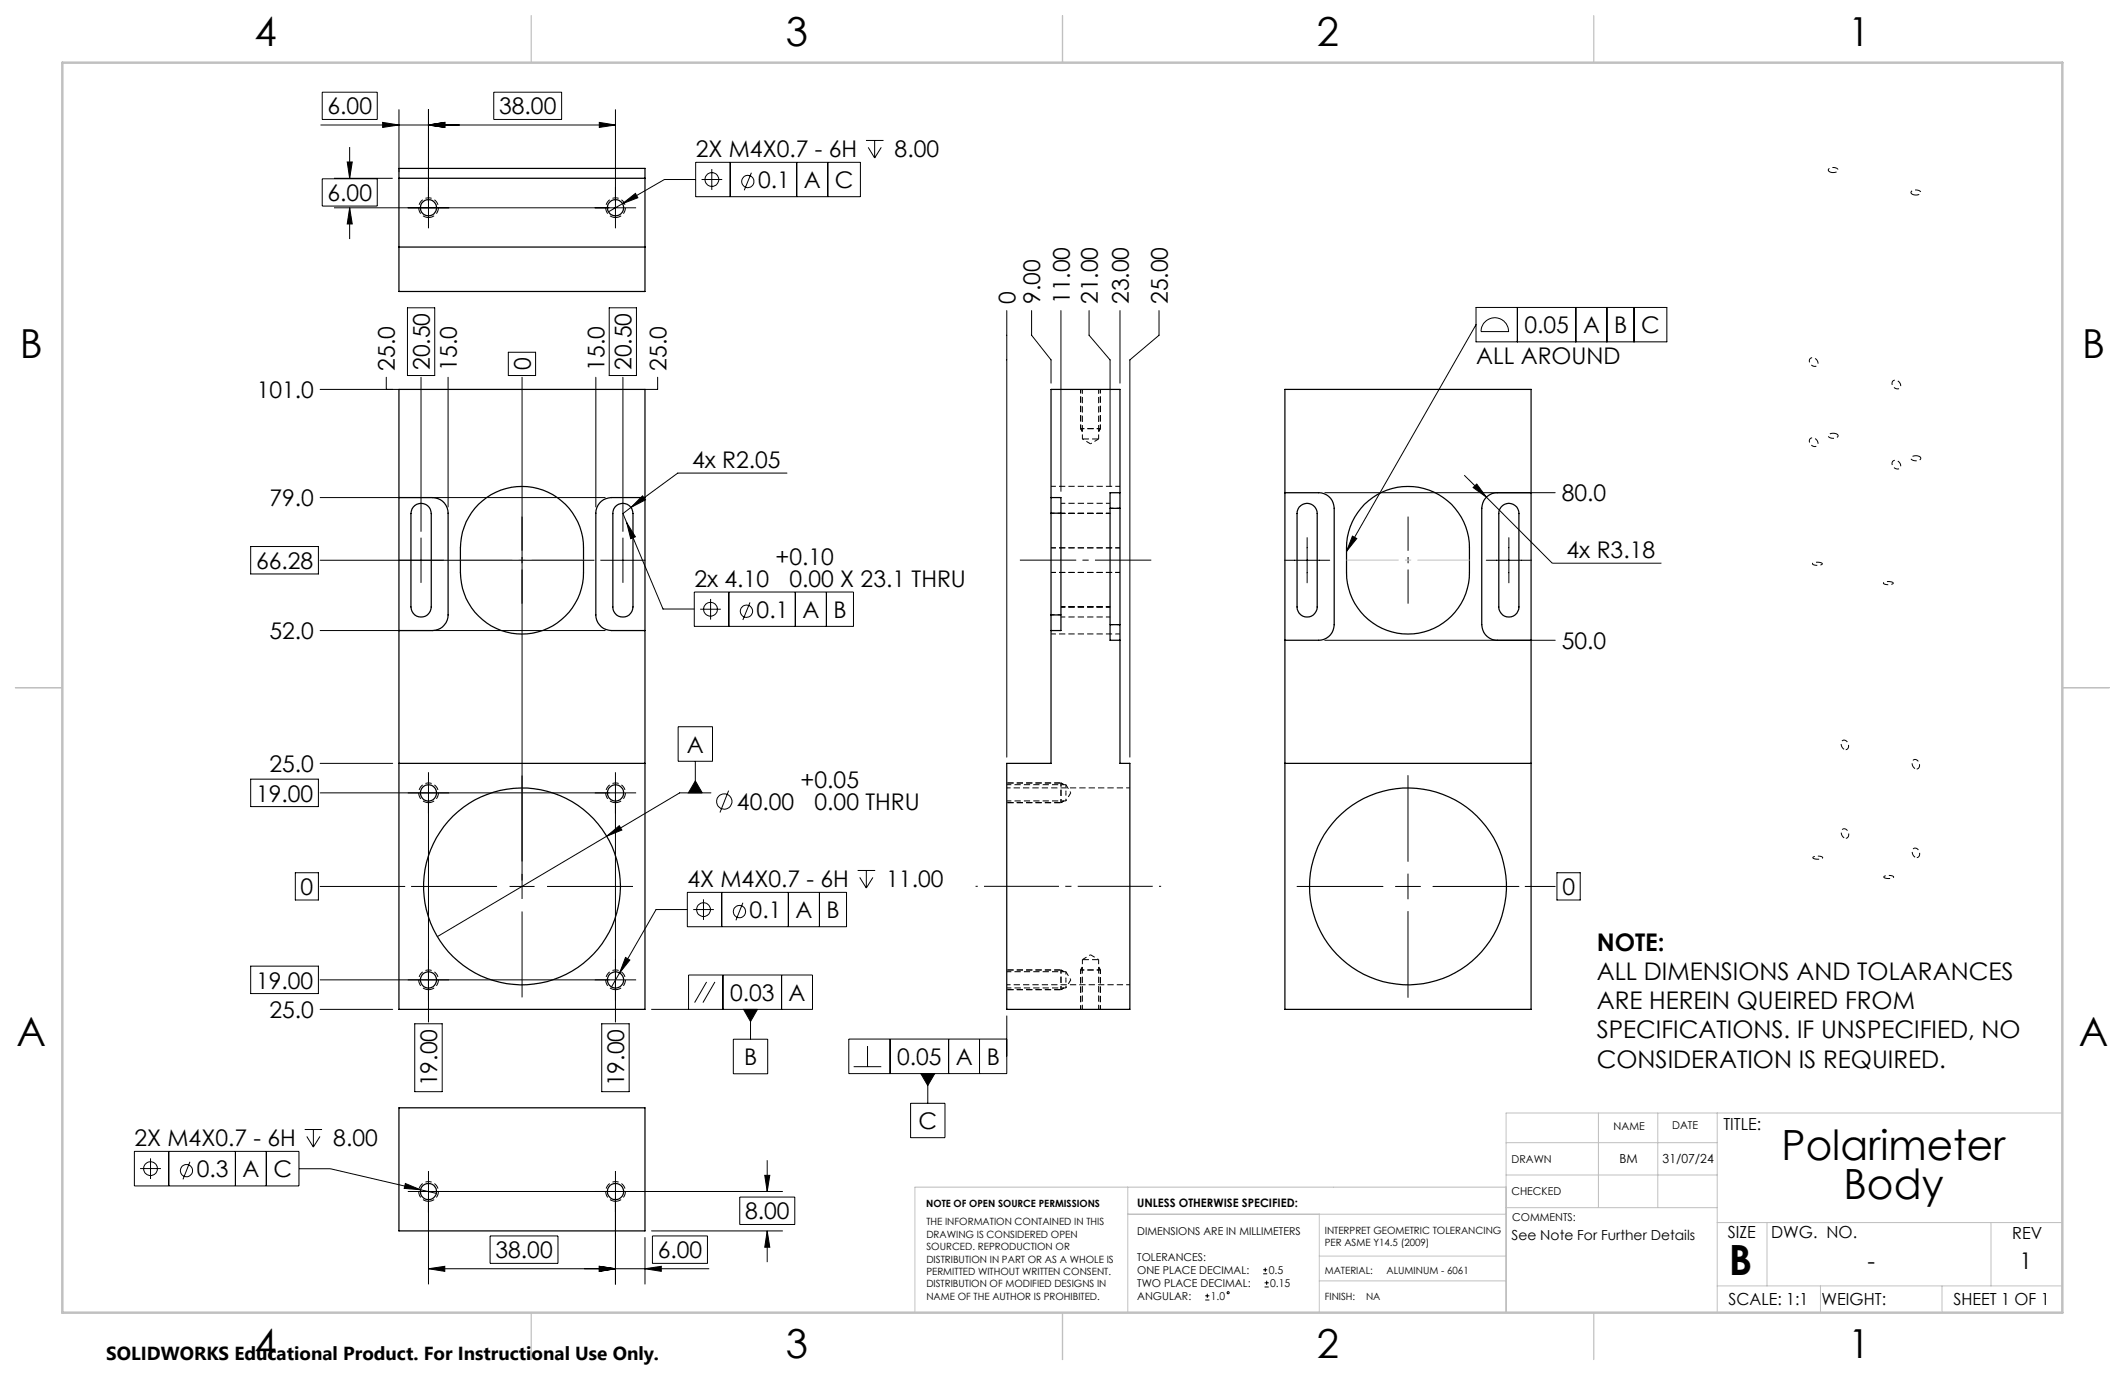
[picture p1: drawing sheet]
<svg xmlns="http://www.w3.org/2000/svg" width="432mm" height="279mm" viewBox="0 0 432 279" stroke-linecap="round" stroke-linejoin="round" font-family="sans-serif">
<g fill="none" stroke="#000" stroke-width=".25">
<path d="M81.1 34.2h50v25h-50zM81.1 36.2h50M81.1 50.2h50M81.1 79.1h50v126h-50zM261.1 79.1h50v126h-50zM81.1 101.1h6.8a3.2 3.2 0 0 1 3.2 3.2v20.7a3.2 3.2 0 0 1-3.2 3.1h-6.8M84 103a2.07 2.07 0 0 1 2.3-.6 2.07 2.07 0 0 1 1.3 2v18.9a2.06 2.06 0 0 1-2 2.1 2.06 2.06 0 0 1-2.1-2.1v-18.9l.2-1zM97.2 102.5a12.5 12.5 0 0 1 13.7-2.7 12.5 12.5 0 0 1 7.7 11.5 23.6 23.6 0 0 1-.5 8.3 12.5 12.5 0 0 1-13.7 9.1 12.5 12.5 0 0 1-10.8-12.4 27.5 27.5 0 0 1 .4-8.2 13.2 13.2 0 0 1 3.2-5.6zM125 103a2.07 2.07 0 0 1 2.2-.6 2.07 2.07 0 0 1 1.4 2v18.9a2.05 2.05 0 0 1-2 2.1 2.05 2.05 0 0 1-2.1-2.1v-18.9l.2-1zM131.1 101.1h-6.9a3.2 3.2 0 0 0-3.1 3.2v20.7a3.2 3.2 0 0 0 3.1 3.1h6.9M213.6 101.1v3.2M213.6 101.1h2v27h-2"/>
<path d="M213.6 104.3v20.7M213.6 104.3h2M225.6 103.3h2M227.6 100.1v3.2M227.6 100.1v-21h-14v22M227.6 103.3v23.6M227.6 100.1h-2v30h2M261.1 100.1h6.8a3.2 3.2 0 0 1 3.2 3.2v23.6a3.2 3.2 0 0 1-3.2 3.2h-6.8M264 103a2.07 2.07 0 0 1 2.3-.6 2.07 2.07 0 0 1 1.4 2v18.9a2.05 2.05 0 0 1-2.1 2.1 2.05 2.05 0 0 1-2-2.1v-18.9v-.5zM277.2 102.5a12.5 12.5 0 0 1 13.7-2.7 12.5 12.5 0 0 1 7.7 11.5 23.6 23.6 0 0 1-.4 8.3 12.5 12.5 0 0 1-13.7 9.1 12.5 12.5 0 0 1-10.9-12.4 24.1 24.1 0 0 1 .4-8.2 12.7 12.7 0 0 1 3.2-5.6zM305.3 102.7a2.04 2.04 0 0 1 2.2-.2 2.04 2.04 0 0 1 1.1 1.9v18.9a2.05 2.05 0 0 1-2 2.1 2.05 2.05 0 0 1-2-2.1v-18.9a2.08 2.08 0 0 1 .7-1.7zM311.1 100.1h-6.8a3.2 3.2 0 0 0-3.2 3.2v23.6a3.2 3.2 0 0 0 3.2 3.2h6.8"/>
<path d="M213.6 125v3.1M213.6 128.1v27h-9v50h25v-50h-2v-25M213.6 125h2M225.6 126.9h2M227.6 126.9v3.2M81.1 155.1h50M261.1 155.1h50M81.1 225.1h50v25h-50z"/>
<circle cx="87.1" cy="42.2" r="1.65"/>
<circle cx="125.1" cy="42.2" r="1.64"/>
<circle cx="87.1" cy="161.1" r="1.67"/>
<circle cx="125.1" cy="161.1" r="1.65"/>
<circle cx="87.1" cy="199.1" r="1.66"/>
<circle cx="106.1" cy="180.1" r="20"/>
<circle cx="125.1" cy="199.1" r="1.64"/>
<circle cx="286.1" cy="180.1" r="20"/>
<circle cx="87.1" cy="242.1" r="1.65"/>
<circle cx="125.1" cy="242.1" r="1.64"/>
</g>
<path d="M219.6 79.1v8M223.6 79.1v8M225.6 104.3h-10M225.6 102.3h-10M215.6 125.4h10M225.6 123.3h-10M219.6 205.1v-8M223.6 205.1v-8" fill="none" stroke="#000" stroke-width=".2" stroke-dasharray="1.3 .6" stroke-dashoffset=".4" stroke-linecap="butt"/>
<path d="M219.9 89.2h3.3M204.6 159.1h11M204.6 163.1h11M204.6 197.1h11M223.2 195h-3.3M204.6 201.1h11" fill="none" stroke="#000" stroke-width=".2" stroke-dasharray="1.3 .6" stroke-dashoffset="-.1" stroke-linecap="butt"/>
<path d="M216.6 161.1v-1.7M216.6 162.7v-1.6M216.6 199.1v-1.7M216.6 200.7v-1.6" fill="none" stroke="#000" stroke-width=".2" stroke-dasharray="1.3 .6" stroke-dashoffset=".8" stroke-linecap="butt"/>
<g fill="none" stroke="#000" stroke-width=".2" stroke-dasharray="1.3 .6" stroke-dashoffset=".3" stroke-linecap="butt">
<path d="M219.9 79.1v10.1M219.6 87.1l.3 .6M223.2 89.2v-10.1M223.6 87.1l-.4 .6M227.6 98.8h-14M227.6 111.3h-14M227.6 116.3h-14M369.9 114.3l.1 .1a.24 .24 0 0 1 .3 .2 .24 .24 0 0 1-.3 .2 1.55 1.55 0 0 1-1.7-.3l.6-.2h1M384.4 118.2l.1 .1a.24 .24 0 0 1 .2 .3 .24 .24 0 0 1-.3 .1 1.55 1.55 0 0 1-1.7-.3l.6-.2h1.1M213.6 128.8h14M215.6 159.1l.6 .3M216.6 159.4h-12"/>
<path d="M204.6 162.7h12M215.6 163.1l.6-.4M368.7 174.5a1.53 1.53 0 0 0 1.7-.3 1.66 1.66 0 0 0-2 .1l.3 .2M383.1 178.4a1.53 1.53 0 0 0 1.7-.2 1.66 1.66 0 0 0-2 .1l.3 .1M215.6 197.1l.6 .3M216.6 197.4h-12M219.6 197.1l.3-.6M219.9 195v10.1M223.6 197.1l-.4-.6M204.6 200.7h12M215.6 201.1l.6-.4M223.2 205.1v-10.1"/>
</g>
<path d="M215.6 104.3h-2M225.6 103.3h2M215.6 124.9h-2M225.6 126.9h2" fill="none" stroke="#000" stroke-width=".2" stroke-dasharray="1.3 .6" stroke-dashoffset=".6" stroke-linecap="butt"/>
<path d="M219.9 89.2l1.7 1M221.6 90.2l1.6-1M216.6 162.7l1-1.6M217.6 161.1l-1-1.7M217.6 199.1l-1-1.7M221.6 194l-1.7 1M223.2 195l-1.6-1M216.6 200.7l1-1.6" fill="none" stroke="#000" stroke-width=".2" stroke-dasharray="1.3 .6" stroke-dashoffset="1" stroke-linecap="butt"/>
<path d="M219.6 87.1h4M215.6 163.1v-4M229.6 160.1h-25M223.6 197.1h-4M204.6 200.1h25M215.6 201.1v-4" fill="none" stroke="#000" stroke-width=".2" stroke-dasharray="1.3 .6" stroke-dashoffset=".5" stroke-linecap="butt"/>
<g fill="none" stroke="#000" stroke-width=".2">
<path d="M65.5 18.7h11.2v5.6h-11.2zM100.3 18.7h13.8v5.6h-13.8zM65.1 25.4h60M65.5 36.3h11.2v5.6h-11.2zM67.9 36.2h11.9M70.6 32.9h1l-.6 3.3zM71 29.9v6.3M77.8 24.9l3.3 .5-3.3 .5zM81.1 22.2v12.8M87.1 22.2v24.2M87.1 25.4l3.3-.5v1zM121.8 24.9l3.3 .5-3.3 .5z"/>
<path d="M125.1 22.2v24.2M141.4 36.5h-6.4l-8.5 4.9M141.4 33h33.4v7h-33.4zM142.6 36.5h4.2M144.6 34.4v4.2M148.4 33v7M152.7 35.1l-1.5 3.6M161.9 33v7M168.2 33v7M176 28.5h3.5M176.4 30l1.3 2.1M177.7 28.5v3.6"/>
<path d="M179.1 30l-1.4 2.1M67.9 42.2h61.4M71 42.2l.6 3.3h-1zM71 42.2v6.4M126.5 41.4l-2.9 1.6M126.5 41.4l2.6-2.1 .5 .9zM65.1 79.1h16M78.5 76.7v2.4M82.8 62.5h5.5v13.8h-5.5zM85.5 76.7v31.3M91.1 76.7v26.3M103.3 71.6h5.5v4.7h-5.5z"/>
<path d="M106.1 76.7v106M121.1 76.7v26.3M123.8 62.5h5.5v13.8h-5.5zM126.6 76.7v31.3M133.6 76.7v2.4h-2.5M204.6 63.1v90.7M209.6 63.1v5l4 5v4.8M215.6 63.1v36.7M221.3 63.1v5l4.3 5v25.7M227.6 63.1v14.8M235.5 63.1v5l-5.9 5v80.7M299.9 62.5h38.8v7h-38.8z"/>
<path d="M299.9 66l-26.3 46M301.6 65.6a2.82 2.82 0 0 1 3.1-.9 2.82 2.82 0 0 1 1.9 2.7h-5.6a2.59 2.59 0 0 1 .6-1.8zM308.3 62.5v7M320.2 62.5v7M326.5 62.5v7M332 62.5v7M159.9 96.1h-22.2l-9.5 7M297.5 96.6l4.5 4.4M299.3 99.1l.8-.7 1.9 2.6zM50.9 111.1h13.8v5.5h-13.8zM65.1 113.8h55.6M65.1 101.1h57.9"/>
<path d="M85.5 109.3v9.1M122 113.8h9.2M126.6 109.3v9.1M127.4 106.2l1.7 2.9-.9 .4zM127.4 106.2l7.3 17.6h6.4M128.2 103.1l-1.6 1.3 .8 1.8M130.6 100.8l.6 .8-3 1.5zM261 113.8h9.2M265.6 109.3v9.1M269.2 100.1h46.8M274.8 108.9l.9 .5-2.1 2.6zM302 113.8h9.2"/>
<path d="M302 101l13.4 13.4h22.2M306.6 109.3v9.1M65.1 128.1h57.9M141.1 120.3h32.3v7h-32.3zM142.3 123.8h4.2M144.4 121.7v4.2M148.1 120.3v7M152.4 122.4l-1.4 3.6M161.6 120.3v7M167.9 120.3v7M269.2 130.1h46.8M50.9 158.3h13.8v5.6h-13.8z"/>
<path d="M65.1 155.1h14.7M87.1 156.9v50.8M125.1 156.9v50.8M137.8 147.7h7v7h-7zM141.3 154.7v6.4M141.3 158.7l1.4 2.4h-2.8zM286.1 157.6v17.4M60 177.3h4.7v5.6h-4.7zM65.1 161.1h64.2M123.3 169.9l2.5-2.1 .6 .9zM123.3 169.9l-34.4 20.4M144.5 161.1h-6.4l-14.8 8.8"/>
<path d="M148.1 160.7l-1.8 4.4M174.3 176.9h3.5M174.7 178.3l1.3 2.1M176 176.9v3.5M177.4 178.3l-1.4 2.1M286.1 177.6v5.1M316.4 177.3h4.7v5.6h-4.7zM50.9 196.3h13.8v5.6h-13.8zM65.1 180.1h17.2M65.1 199.1h64.2M83.5 180.1h17.5M103.5 180.1h5.1"/>
<path d="M106.1 185.2v17.5M111.2 180.1h17.4M125.9 197.7l-1.7 2.9M127.1 194.6l.9 .5-2.1 2.6zM139.7 184.8h-6.4l-7.4 12.9M139.7 181.3h32.3v7h-32.3zM140.9 184.8h4.2M142.9 182.7v4.2M143.6 199.5l-2.5 4.2M145.3 199.5l-2.5 4.2M146.6 181.3v7M146.9 198.1v7"/>
<path d="M151 183.4l-1.5 3.6M158.8 198.1v7M160.2 181.3v7M166.5 181.3v7M263.6 180.1h17.4M283.6 180.1h5M286.1 185.2v17.5M291.2 180.1h17.4M309.9 180.1h6.1M65.1 205.1h14.7M84.3 208h5.6v13.8h-5.6zM122.3 208h5.5v13.8h-5.5z"/>
<path d="M132.3 205.1h32.8v-7h-25.2v7M149 211.2h7v7h-7zM151.1 205.1h2.8l-1.4 2.5zM152.5 205.1v6.1M173.5 216.7h5.6M176.3 212.5v4.2M180.9 211.1v7.1M187.1 218.2h2.8l-1.4 2.4zM188.5 218.2v6M192.8 211.1v7.1M199 211.1v7.1M204.6 206.4v11.8h-32.1v-7.1h32.1"/>
<path d="M27.3 234h33.4v7h-33.4zM28.5 237.5h4.2M30.6 235.4v4.2M34.3 234v7M38.6 236.1l-1.4 3.5M47.8 234v7M54.1 234v7M60.8 237.5h6.3l18.3 4.3M61.9 229.5h3.5M62.3 230.9l1.4 2.2M63.7 229.5v3.6M65 230.9l-1.3 2.2"/>
<path d="M87.1 237.9v23.1M125.1 237.9v23.1M155.4 238.8h1l-.5 3.3zM155.9 235.8v6.3M185 224.2h7v7h-7zM82.4 240.5l3 1.3-3.3-.3zM82.9 242.1h76.2M85.4 241.8l3.3 .7M87.1 257.8h57M87.1 257.8l3.3-.5v1zM99.6 251.1h13.8v5.6h-13.8zM121.8 257.3l3.3 .5-3.3 .5z"/>
<path d="M131.1 251.4v9.6M131.1 257.8l3.3-.5v1zM132.3 250.1h26.8M132.6 251.1h11.2v5.6h-11.2zM150.3 243.2h11.2v5.6h-11.2zM155.9 250.1v6.4M155.9 250.1l.5 3.3h-1zM256.7 258.8h.8M256.7 258h.8M257.1 257.6v.8M244.9 264.2h.8M244.9 263.3h.8"/>
<path d="M245.3 262.9v.8M257 261.5h.8M257 260.7h.8M257.4 260.2v.9"/>
<circle cx="144.7" cy="36.5" r="1.4"/>
<circle cx="152" cy="36.9" r="1.25"/>
<circle cx="144.4" cy="123.8" r="1.4"/>
<circle cx="151.7" cy="124.2" r="1.26"/>
<circle cx="147.2" cy="162.9" r="1.55"/>
<circle cx="143" cy="184.8" r="1.4"/>
<circle cx="150.3" cy="185.2" r="1.26"/>
<circle cx="30.6" cy="237.5" r="1.41"/>
<circle cx="37.9" cy="237.9" r="1.24"/>
<circle cx="249.6" cy="262.7" r=".21"/>
</g>
<path d="M372 35a.48 .48 0 0 1-.5-.5 .48 .48 0 0 1 .6-.4h.9a.48 .48 0 0 1 .5 .5 .48 .48 0 0 1-.6 .4h-.9M388.8 39.6a.48 .48 0 0 1-.5-.6 .48 .48 0 0 1 .6-.4l.9 .1a.48 .48 0 0 1 .5 .5 .48 .48 0 0 1-.6 .4h-.9M87.1 44.2a2 2 0 0 1-1.8-2.9 2 2 0 0 1 3.4-.2 2 2 0 0 1-1.4 3.1h-.2M125.1 44.2a2 2 0 0 1-1.8-2.9 2 2 0 0 1 3.4-.2 2 2 0 0 1-1.4 3.1h-.2M373 88.1a.97 .97 0 0 0-1.5 .6 1.25 1.25 0 0 0 2-.2l-.5-.4M389.8 92.7a.97 .97 0 0 0-1.5 .5 1.25 1.25 0 0 0 2-.1l-.5-.4M87.1 163.1a2 2 0 0 1-1.8-2.9 2 2 0 0 1 3.4-.2 2 2 0 0 1-1.4 3.1h-.2M125.1 163.1a2 2 0 0 1-1.8-2.9 2 2 0 0 1 3.4-.2 2 2 0 0 1-1.4 3.1h-.2M87.1 201.1a2 2 0 0 1-1.8-2.9 2 2 0 0 1 3.4-.2 2 2 0 0 1-1.4 3.1h-.2M125.1 201.1a2 2 0 0 1-1.8-2.9 2 2 0 0 1 3.4-.2 2 2 0 0 1-1.4 3.1h-.2M87.1 244.1a2 2 0 0 1-1.8-2.9 2 2 0 0 1 3.4-.2 2 2 0 0 1-1.4 3.1h-.2M125.1 244.1a2 2 0 0 1-1.8-2.9 2 2 0 0 1 3.4-.2 2 2 0 0 1-1.4 3.1h-.2" fill="none" stroke="#000" stroke-width=".2" stroke-dasharray="1.3 .6" stroke-dashoffset=".1" stroke-linecap="butt"/>
<path d="M368.5 74.4a.89 .89 0 0 1-.8-.7 .89 .89 0 0 1 .6-1 .99 .99 0 0 1 1 .6 .99 .99 0 0 1-.3 1.1h-.5M385.3 79a.89 .89 0 0 1-.8-.8 .89 .89 0 0 1 .6-1 .99 .99 0 0 1 1 .6 .99 .99 0 0 1-.3 1.2h-.5M368.5 90.7a.89 .89 0 0 1-.8-.8 .89 .89 0 0 1 .6-.9 .99 .99 0 0 1 1 .6 .99 .99 0 0 1-.3 1.1h-.5M385.3 95.3a.89 .89 0 0 1-.8-.8 .89 .89 0 0 1 .6-1 .99 .99 0 0 1 1 .6 .99 .99 0 0 1-.3 1.2h-.5" fill="none" stroke="#000" stroke-width=".2" stroke-dasharray="1.3 .6" stroke-dashoffset=".7" stroke-linecap="butt"/>
<path d="M374.9 152.3a.89 .89 0 0 0 .8-.7 .89 .89 0 0 0-.4-.9 .71 .71 0 0 0-1-.1 .71 .71 0 0 0-.1 1l.3 .4 .4 .3M389.3 156.2a.89 .89 0 0 0 .8-.6 .89 .89 0 0 0-.4-1 .71 .71 0 0 0-1-.1 .71 .71 0 0 0-.1 1l.3 .5 .4 .2M374.9 170.3a.89 .89 0 0 0 .8-.7 .89 .89 0 0 0-.4-.9 .71 .71 0 0 0-1-.1 .71 .71 0 0 0-.1 1l.3 .5 .4 .2M389.3 174.2a.89 .89 0 0 0 .8-.6 .89 .89 0 0 0-.4-1 .71 .71 0 0 0-1-.1 .71 .71 0 0 0-.1 1l.3 .5 .4 .2" fill="none" stroke="#000" stroke-width=".2" stroke-dasharray="1.3 .6" stroke-dashoffset="-.2" stroke-linecap="butt"/>
<path d="M286.1 105v17.7M106.1 122.7v-17.7" fill="none" stroke="#000" stroke-width=".2" stroke-dasharray="15.2 1.3 1.3 1.3" stroke-dashoffset="8.3" stroke-linecap="butt"/>
<path d="M233.9 113.8h-26.7" fill="none" stroke="#000" stroke-width=".2" stroke-dasharray="15.2 1.3 1.3 1.3" stroke-dashoffset="3.8" stroke-linecap="butt"/>
<path d="M235.9 180.1h-37.7" fill="none" stroke="#000" stroke-width=".2" stroke-dasharray="15.2 1.3 1.3 1.3" stroke-dashoffset="-1.7" stroke-linecap="butt"/>
<path d="M93.6 113.8h25M273.6 113.8h25" fill="none" stroke="#c0c0c0" stroke-width=".2" stroke-dasharray="15.2 1.3 1.3 1.3" stroke-dashoffset="4.6" stroke-linecap="butt"/>
<g fill="none" stroke="#c0c0c0" stroke-width=".2">
<path d="M306 238.8h42.9M306 232.2h42.9M324.8 226.2v19.2M336.9 226.2v19.2M348.9 226.2v40.5M419.1 226.2h-113.1v40.5M229.2 241.2v25.5M229.2 246.7h76.8M268.1 246.7v20M268.1 255.2h37.9M306 241.2h-120.1v25.5M306 245.4h43"/>
<path d="M348.9 248.4h70.2M359.1 248.4v12.9M404.6 248.4v12.9M268.1 260.3h37.9M348.9 261.3h70.2M369.9 261.3v5.4M394.6 261.3v5.4"/>
</g>
<path d="M108 3.2v9.5M215.9 3.2v9.5M323.8 3.2v9.5M3.1 139.7h9.6M419.1 139.7h9.5M108 266.7v9.6M215.9 266.7v9.6M323.8 266.7v9.6" fill="none" stroke="#c0c0c0" stroke-width=".25"/>
<path d="M12.7 12.7h406.4v254h-406.4z" fill="none" stroke="#c0c0c0" stroke-width=".5"/>
<g fill="#000">
<path d="M123.3 169.9l3.1-1.2-.6-.9zM127.1 194.6l-1.2 3.1 2.1-2.6zM130.6 100.8l-2.4 2.3 3-1.5zM127.4 106.2l.8 3.3 .9-.4zM274.8 108.9l.9 .5-2.1 2.6z"/>
<path d="M141.3 158.7l1.4 2.4h-2.8zM151.1 205.1l1.4 2.5 1.4-2.5zM187.1 218.2l1.4 2.4 1.4-2.4zM82.4 240.5l-.3 1 3.3 .3zM155.9 250.1l.5 3.3h-1zM155.4 238.8h1l-.5 3.3zM121.8 257.3l3.3 .5-3.3 .5zM131.1 257.8l3.3-.5v1zM87.1 257.8l3.3-.5v1zM121.8 257.3l3.3 .5-3.3 .5zM126.5 41.4l3.1-1.2-.5-.9zM77.8 24.9l3.3 .5-3.3 .5zM87.1 25.4l3.3-.5v1zM70.6 32.9h1l-.6 3.3zM71 42.2l.6 3.3h-1zM87.1 25.4l3.3-.5v1zM121.8 24.9l3.3 .5-3.3 .5zM299.3 99.1l2.7 1.9-1.9-2.6z"/>
</g>
<g font-size="8.5">
<text x="362" y="235.6">Polarimeter</text>
<text x="374.6" y="243.7">Body</text>
<text x="351.3" y="259">B</text>
</g>
<g font-size="8.1">
<text x="51.7" y="9.3">4</text>
<text x="159.7" y="9.3">3</text>
<text x="267.6" y="9.3">2</text>
<text x="375.6" y="9.3">1</text>
<text x="4" y="72.8">B</text>
<text x="423.1" y="72.8">B</text>
<text x="3.3" y="212.5">A</text>
<text x="422.4" y="212.5">A</text>
<text x="51.7" y="276">4</text>
<text x="159.7" y="276">3</text>
<text x="267.6" y="276">2</text>
<text x="375.6" y="276">1</text>
</g>
<g font-size="4.9">
<text x="324.5" y="193.2">NOTE:</text>
<text x="324.5" y="199.1">ALL DIMENSIONS AND TOLARANCES</text>
<text x="324.5" y="205.1">ARE HEREIN QUEIRED FROM</text>
<text x="324.5" y="211">SPECIFICATIONS. IF UNSPECIFIED, NO</text>
<text x="324.5" y="216.9">CONSIDERATION IS REQUIRED.</text>
</g>
<g font-size="4.7">
<text x="66.6" y="23.3">6.00</text>
<text x="101.4" y="23.3">38.00</text>
<text x="141.4" y="31.9">2X M4X0.7 - 6H</text>
<text x="181.8" y="31.9">8.00</text>
<text x="66.6" y="40.9">6.00</text>
<text x="154" y="38.2">0.1</text>
<text x="163.3" y="38.2">A</text>
<text x="169.6" y="38.2">C</text>
<text x="206.4" y="61.8" transform="rotate(-90 206.4 61.8)">0</text>
<text x="211.4" y="61.8" transform="rotate(-90 211.4 61.8)">9.00</text>
<text x="217.4" y="61.8" transform="rotate(-90 217.4 61.8)">11.00</text>
<text x="223.1" y="61.8" transform="rotate(-90 223.1 61.8)">21.00</text>
<text x="229.4" y="61.8" transform="rotate(-90 229.4 61.8)">23.00</text>
<text x="237.3" y="61.8" transform="rotate(-90 237.3 61.8)">25.00</text>
<text x="309.8" y="67.7">0.05</text>
<text x="321.7" y="67.7">A</text>
<text x="328" y="67.7">B</text>
<text x="333.5" y="67.7">C</text>
<text x="80.3" y="75.4" transform="rotate(-90 80.3 75.4)">25.0</text>
<text x="87.3" y="75.2" transform="rotate(-90 87.3 75.2)">20.50</text>
<text x="92.8" y="75.4" transform="rotate(-90 92.8 75.4)">15.0</text>
<text x="107.8" y="75.2" transform="rotate(-90 107.8 75.2)">0</text>
<text x="122.8" y="75.4" transform="rotate(-90 122.8 75.4)">15.0</text>
<text x="128.3" y="75.2" transform="rotate(-90 128.3 75.2)">20.50</text>
<text x="135.4" y="75.4" transform="rotate(-90 135.4 75.4)">25.0</text>
<text x="300" y="74">ALL AROUND</text>
<text x="52.2" y="80.9">101.0</text>
<text x="140.6" y="95.1">4x R2.05</text>
<text x="317.3" y="101.9">80.0</text>
<text x="54.7" y="102.9">79.0</text>
<text x="318.3" y="113.4">4x R3.18</text>
<text x="52" y="115.6">66.28</text>
<text x="141.1" y="119.2">2x 4.10</text>
<text x="157.6" y="114.7">+0.10</text>
<text x="160.4" y="119.3">0.00 X 23.1 THRU</text>
<text x="153.8" y="125.5">0.1</text>
<text x="163.1" y="125.5">A</text>
<text x="169.4" y="125.5">B</text>
<text x="54.7" y="129.9">52.0</text>
<text x="317.3" y="131.9">50.0</text>
<text x="139.6" y="152.9">A</text>
<text x="54.7" y="156.9">25.0</text>
<text x="162.7" y="160.1">+0.05</text>
<text x="52" y="162.9">19.00</text>
<text x="149.8" y="164.6">40.00</text>
<text x="165.5" y="164.6">0.00 THRU</text>
<text x="61.1" y="181.9">0</text>
<text x="139.7" y="180.2">4X M4X0.7 - 6H</text>
<text x="180.1" y="180.2">11.00</text>
<text x="317.5" y="181.9">0</text>
<text x="152.3" y="186.6">0.1</text>
<text x="161.6" y="186.6">A</text>
<text x="167.9" y="186.6">B</text>
<text x="52" y="200.9">19.00</text>
<text x="148.3" y="203.4">0.03</text>
<text x="160.2" y="203.4">A</text>
<text x="54.7" y="206.9">25.0</text>
<text x="88.8" y="220.7" transform="rotate(-90 88.8 220.7)">19.00</text>
<text x="126.8" y="220.7" transform="rotate(-90 126.8 220.7)">19.00</text>
<text x="151.2" y="216.4">B</text>
<text x="182.3" y="216.4">0.05</text>
<text x="194.2" y="216.4">A</text>
<text x="200.5" y="216.4">B</text>
<text x="27.3" y="232.9">2X M4X0.7 - 6H</text>
<text x="67.7" y="232.9">8.00</text>
<text x="186.6" y="229.4">C</text>
<text x="40" y="239.2">0.3</text>
<text x="49.3" y="239.2">A</text>
<text x="55.6" y="239.2">C</text>
<text x="151.4" y="247.8">8.00</text>
<text x="100.7" y="255.7">38.00</text>
<text x="133.7" y="255.7">6.00</text>
<text x="379.5" y="257.9">-</text>
<text x="410.3" y="257.9">1</text>
</g>
<text font-size="3.8" x="21.6" y="276.3">SOLIDWORKS Educational Product. For Instructional Use Only.</text>
<g font-size="3.4">
<text x="350.2" y="229.5">TITLE:</text>
<text x="351.1" y="251.6">SIZE</text>
<text x="359.9" y="251.6">DWG. NO.</text>
<text x="408.9" y="251.7">REV</text>
<text x="351.2" y="265.2">SCALE: 1:1</text>
<text x="370.1" y="265.3">WEIGHT:</text>
<text x="396.9" y="265.2">SHEET 1 OF 1</text>
</g>
<text font-size="2.8" x="307.1" y="252">See Note For Further Details</text>
<g font-size="2.5">
<text x="329.1" y="236.3">BM</text>
<text x="337.8" y="236.3">31/07/24</text>
</g>
<text font-size="2.4" x="231.1" y="245.4">UNLESS OTHERWISE SPECIFIED:</text>
<g font-size="2.2">
<text x="327.9" y="229.6">NAME</text>
<text x="339.8" y="229.4">DATE</text>
<text x="307.2" y="236.3">DRAWN</text>
<text x="307.1" y="242.8">CHECKED</text>
<text x="231.1" y="250.9">DIMENSIONS ARE IN MILLIMETERS</text>
<text x="307.3" y="248.1">COMMENTS:</text>
<text x="231.1" y="256.2">TOLERANCES:</text>
<text x="231.1" y="258.8">ONE PLACE DECIMAL:</text>
<text x="231.1" y="261.5">TWO PLACE DECIMAL:</text>
<text x="257.8" y="258.8">0.5</text>
<text x="258.1" y="261.5">0.15</text>
<text x="231.1" y="264.1">ANGULAR:</text>
<text x="246" y="264.1">1.0</text>
</g>
<g font-size="2">
<text x="188.2" y="245.4">NOTE OF OPEN SOURCE PERMISSIONS</text>
<text x="188.2" y="249">THE INFORMATION CONTAINED IN THIS</text>
<text x="188.2" y="251.5">DRAWING IS CONSIDERED OPEN</text>
<text x="269.2" y="250.8">INTERPRET GEOMETRIC TOLERANCING</text>
<text x="188.2" y="254">SOURCED. REPRODUCTION OR</text>
<text x="188.2" y="256.6">DISTRIBUTION IN PART OR AS A WHOLE IS</text>
<text x="269.2" y="253.3">PER ASME Y14.5 (2009)</text>
<text x="188.2" y="259.1">PERMITTED WITHOUT WRITTEN CONSENT.</text>
<text x="188.2" y="261.6">DISTRIBUTION OF MODIFIED DESIGNS IN</text>
<text x="269.2" y="258.8">MATERIAL:</text>
<text x="281.7" y="258.8">ALUMINUM - 6061</text>
<text x="188.2" y="264.1">NAME OF THE AUTHOR IS PROHIBITED.</text>
<text x="269.2" y="264.1">FINISH:</text>
<text x="277.6" y="264.1">NA</text>
</g>
</svg>
